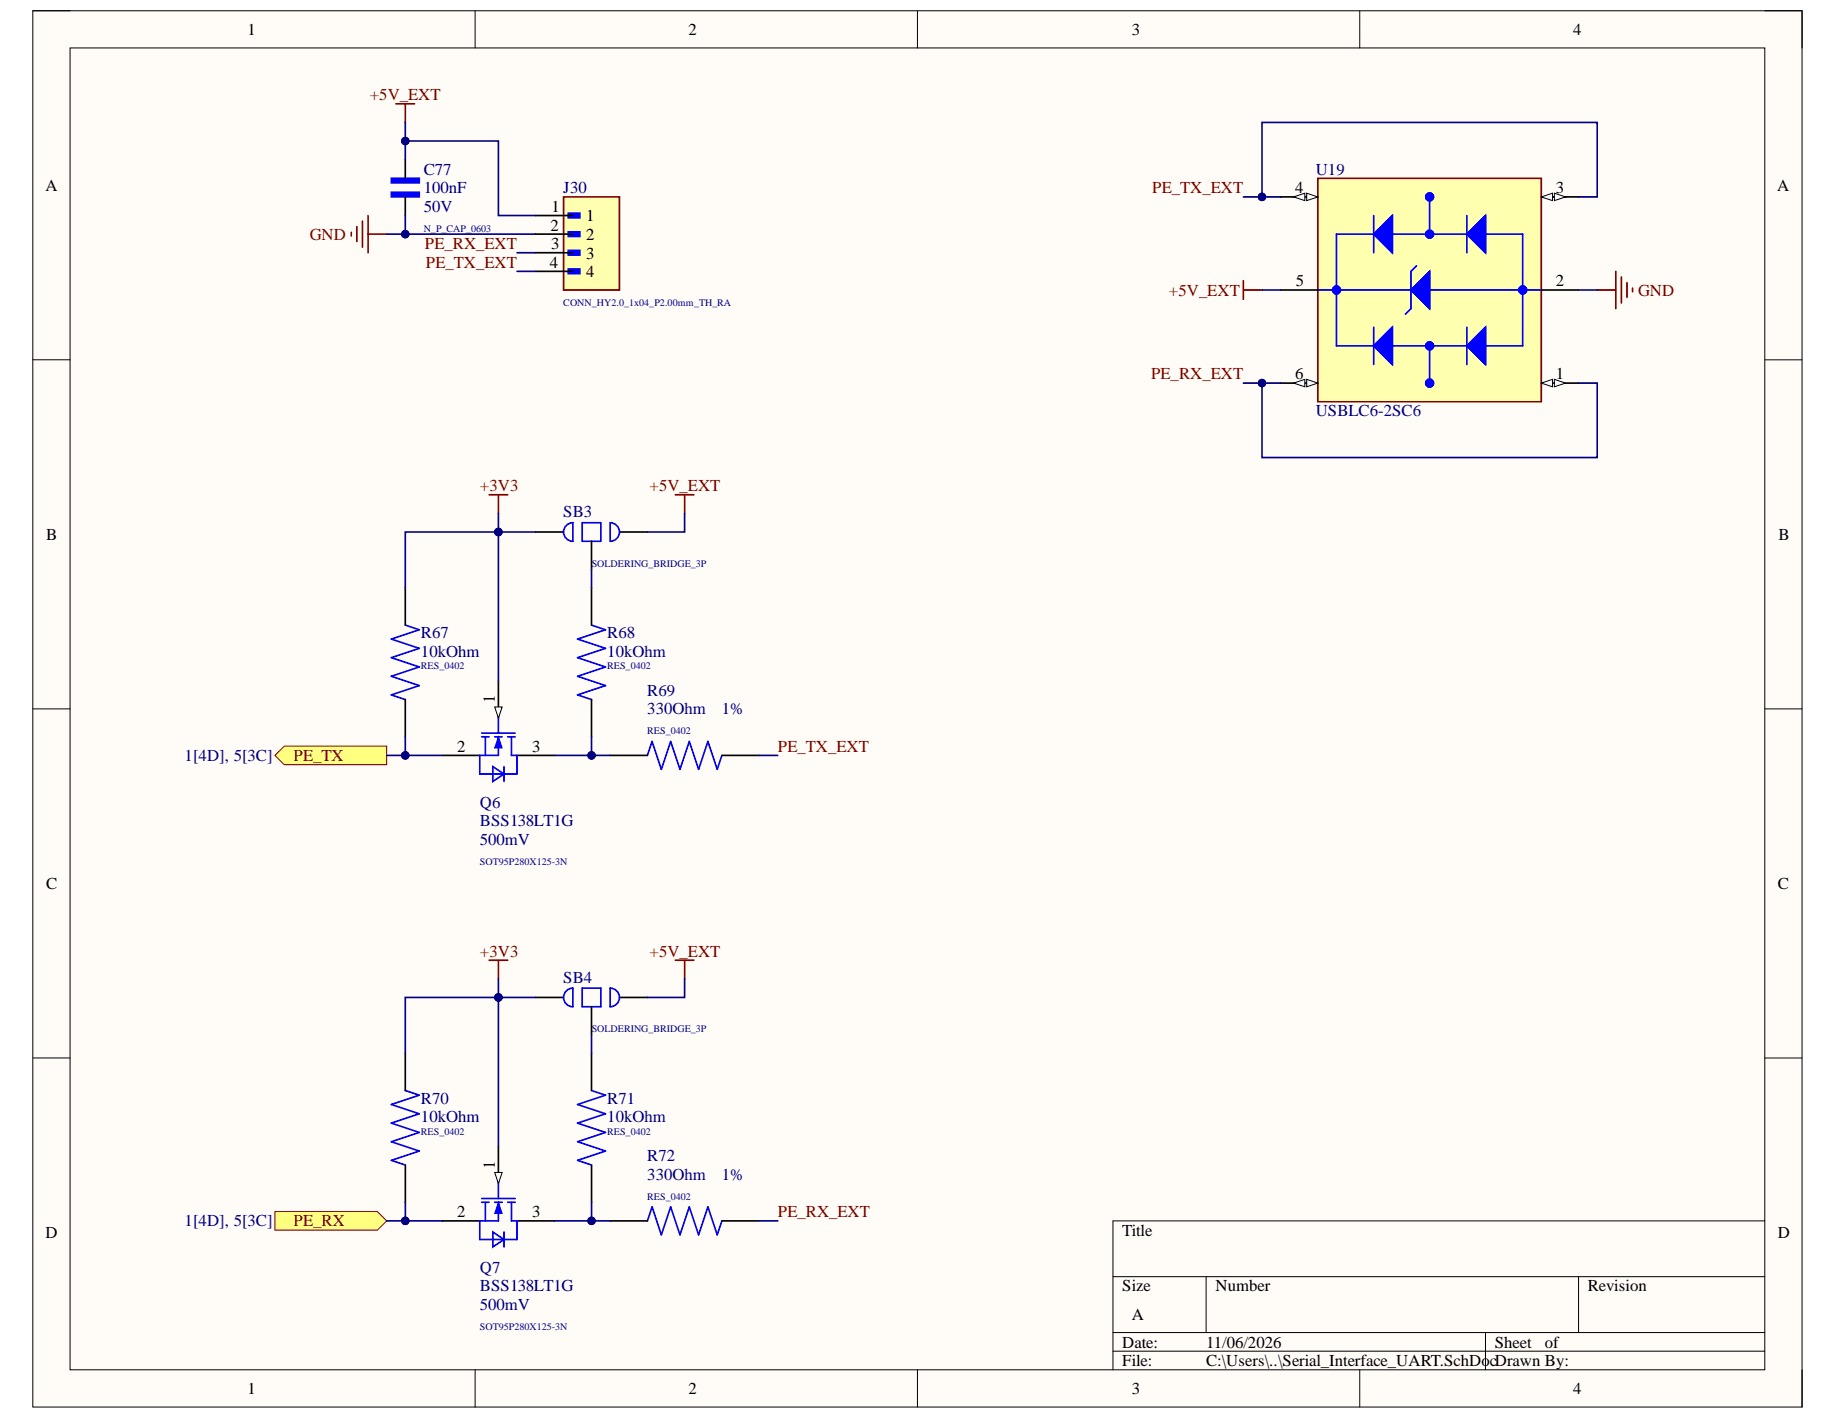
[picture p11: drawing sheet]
<svg xmlns="http://www.w3.org/2000/svg" width="279mm" height="216mm" viewBox="0 0 279 216" stroke-linecap="round" stroke-linejoin="round" font-family="sans-serif">
<path d="M5 1.6h269.1v212.3h-269.1z" fill-rule="evenodd" fill="#fffcf8"/>
<path d="M5 1.6h269.1v212.3h-269.1z" fill="none" stroke="#000" stroke-width=".15"/>
<path d="M10.7 7.3h257.7v201h-257.7z" fill-rule="evenodd" fill="#fffcf8"/>
<g fill="none" stroke="#000" stroke-width=".15">
<path d="M5 1.6h5.7M10.7 7.3h257.7v201h-257.7zM72.3 1.6v5.7M139.5 1.6v5.7M206.8 1.6v5.7M268.4 1.6h5.7v5.7M5 54.7h5.7M268.4 54.7h5.7M5 107.8h5.7M268.4 107.8h5.7M5 160.9h5.7M268.4 160.9h5.7"/>
<path d="M169.3 194.1h99.1M183.4 194.1v8.5M240.1 194.1v8.5M268.4 185.6h-99.1v22.7M72.3 208.3v5.6M139.5 208.3v5.6M169.3 202.6h99.1M169.3 205.4h99.1M206.8 208.3v5.6M225.9 202.6v5.7M274.1 208.3v5.6"/>
</g>
<path d="M60.2 15.8h2.9M61.6 15.8v2.8M53.4 35.3v.6M54.3 34.5v2.2M55.1 33.6v4M56 32.8v5.6M56 35.6h2.8" fill="none" stroke="#800000" stroke-width=".25"/>
<path d="M85.7 29.9h8.5v14.2h-8.5z" fill-rule="evenodd" fill="#ffffb0"/>
<path d="M85.7 29.9h8.5v14.2h-8.5z" fill="none" stroke="#800000" stroke-width=".25"/>
<path d="M86.4 32.4h1.8v.7h-1.8z" fill-rule="evenodd" fill="#00f"/>
<path d="M86.4 32.4h1.8v.7h-1.8z" fill="none" stroke="#00f" stroke-width=".25"/>
<path d="M86.4 35.2h1.8v.7h-1.8z" fill-rule="evenodd" fill="#00f"/>
<path d="M86.4 35.2h1.8v.7h-1.8z" fill="none" stroke="#00f" stroke-width=".25"/>
<path d="M86.4 38.1h1.8v.7h-1.8z" fill-rule="evenodd" fill="#00f"/>
<path d="M86.4 38.1h1.8v.7h-1.8z" fill="none" stroke="#00f" stroke-width=".25"/>
<path d="M86.4 40.9h1.8v.7h-1.8z" fill-rule="evenodd" fill="#00f"/>
<path d="M86.4 40.9h1.8v.7h-1.8z" fill="none" stroke="#00f" stroke-width=".25"/>
<path d="M81.5 32.8h5.6M81.5 35.6h5.6M81.5 38.4h5.6M81.5 41.3h5.6" fill="none" stroke="#000" stroke-width=".25"/>
<path d="M59.5 29.2h4.3v.7h-4.3z" fill-rule="evenodd" fill="#00f"/>
<path d="M59.5 29.2h4.3v.7h-4.3z" fill="none" stroke="#00f" stroke-width=".25"/>
<path d="M59.5 27.1h4.3v.7h-4.3z" fill-rule="evenodd" fill="#00f"/>
<path d="M59.5 27.1h4.3v.7h-4.3z" fill="none" stroke="#00f" stroke-width=".25"/>
<path d="M61.6 24.3v2.8M61.6 29.9v2.9" fill="none" stroke="#000" stroke-width=".25"/>
<path d="M41.8 114.9l1.4-1.5h15.6v2.9h-15.6z" fill-rule="evenodd" fill="#ffff80"/>
<path d="M41.8 114.9l1.4-1.5h15.6v2.9h-15.6z" fill="none" stroke="#800000" stroke-width=".15"/>
<path d="M74.4 75.2h2.8M75.8 75.2v2.9M102.7 75.2h2.8M104.1 75.2v2.9" fill="none" stroke="#800000" stroke-width=".25"/>
<path d="M61.6 95l2.2 .8-4.3 1.4 4.3 1.4-4.3 1.4 4.3 1.4-4.3 1.4 4.3 1.4-4.3 1.5 2.1 .7M90 95l2.1 .8-4.3 1.4 4.3 1.4-4.3 1.4 4.3 1.4-4.3 1.4 4.3 1.4-4.3 1.5 2.2 .7M98.5 114.9l.7-2.2 1.4 4.3 1.4-4.3 1.4 4.3 1.4-4.3 1.5 4.3 1.4-4.3 1.4 4.3 .7-2.1" fill="none" stroke="#00f" stroke-width=".25"/>
<path d="M61.6 89.4v5.6M90 89.4v5.6M61.6 106.4v5.6M67.3 114.9h5.7M75.8 103.5v5.7M78.6 114.9h5.7M90 106.4v5.6M92.8 114.9h5.7M109.8 114.9h5.7" fill="none" stroke="#000" stroke-width=".25"/>
<path d="M75.2 107.5h1.2l-.6 1.7z" fill="#f8fcff"/>
<path d="M75.2 107.5h1.2l-.6 1.7z" fill="none" stroke="#000" stroke-width=".15"/>
<path d="M73.3 111.5h5.1M73.3 112h1.1M73.8 112v2.9M75.2 112h1.2M75.8 109.2v2.3M75.8 112v2.9h-2.8M77.2 112h1.2M77.8 112v2.9h.8" fill="none" stroke="#00f" stroke-width=".25"/>
<path d="M75.8 112l.6 1.7h-1.2z" fill="#00f"/>
<path d="M75.8 112l.6 1.7h-1.2z" fill="none" stroke="#00f" stroke-width=".15"/>
<path d="M73 114.9v2.8h5.6v-2.8M75 116.6l1.7 1.1-1.7 1.1zM76.7 116.6v2.2" fill="none" stroke="#00f" stroke-width=".25"/>
<path d="M41.8 184.2h15.6l1.4 1.4-1.4 1.4h-15.6z" fill-rule="evenodd" fill="#ffff80"/>
<path d="M41.8 184.2h15.6l1.4 1.4-1.4 1.4h-15.6z" fill="none" stroke="#800000" stroke-width=".15"/>
<path d="M74.4 146h2.8M75.8 146v2.8M102.7 146h2.8M104.1 146v2.8" fill="none" stroke="#800000" stroke-width=".25"/>
<path d="M61.6 165.8l2.2 .7-4.3 1.4 4.3 1.4-4.3 1.5 4.3 1.4-4.3 1.4 4.3 1.4-4.3 1.4 2.1 .7M90 165.8l2.1 .7-4.3 1.4 4.3 1.4-4.3 1.5 4.3 1.4-4.3 1.4 4.3 1.4-4.3 1.4 2.2 .7M98.5 185.6l.7-2.1 1.4 4.3 1.4-4.3 1.4 4.3 1.4-4.3 1.5 4.3 1.4-4.3 1.4 4.3 .7-2.2" fill="none" stroke="#00f" stroke-width=".25"/>
<path d="M61.6 160.1v5.7M61.6 177.1v5.7M75.8 174.3v5.7M90 160.1v5.7M90 177.1v5.7M67.3 185.6h5.7M78.6 185.6h5.7M92.8 185.6h5.7M109.8 185.6h5.7" fill="none" stroke="#000" stroke-width=".25"/>
<path d="M75.2 178.3h1.2l-.6 1.7z" fill="#f8fcff"/>
<path d="M75.2 178.3h1.2l-.6 1.7z" fill="none" stroke="#000" stroke-width=".15"/>
<path d="M75.8 180v2.2M73.3 182.2h5.1M73.3 182.8h1.1M73.8 182.8v2.8M75.2 182.8h1.2M75.8 182.8v2.8h-2.8M77.2 182.8h1.2M77.8 182.8v2.8h.8" fill="none" stroke="#00f" stroke-width=".25"/>
<path d="M75.8 182.8l.6 1.7h-1.2z" fill="#00f"/>
<path d="M75.8 182.8l.6 1.7h-1.2z" fill="none" stroke="#00f" stroke-width=".15"/>
<path d="M73 185.6v2.9h5.6v-2.9M75 187.3l1.7 1.2-1.7 1.1zM76.7 187.3v2.3" fill="none" stroke="#00f" stroke-width=".25"/>
<path d="M200.4 27.1h34v34h-34z" fill-rule="evenodd" fill="#ffffb0"/>
<path d="M200.4 27.1h34v34h-34z" fill="none" stroke="#800000" stroke-width=".25"/>
<g fill="none" stroke="#00f" stroke-width=".25">
<path d="M208.9 35.6h-5.6v17h5.6M208.9 35.6l2.9-2.8v5.6zM208.9 32.8v5.6M211.8 35.6h11.3M217.4 29.9v5.7M223.1 35.6l2.8-2.8v5.6zM223.1 32.8v5.6M225.9 35.6h5.7v17h-5.7M200.4 44.1h14.2M208.9 52.6l2.9-2.8v5.6zM208.9 49.8v5.6M211.8 52.6h11.3"/>
<path d="M214.6 44.1l2.8-2.8v5.6zM215.4 40.4l-.8 .9v5.6l-.8 .9M217.4 44.1h17M217.4 52.6v5.6M223.1 52.6l2.8-2.8v5.6zM223.1 49.8v5.6"/>
</g>
<path d="M223.1 52.6l2.8-2.8v5.6z" fill="#00f"/>
<path d="M223.1 52.6l2.8-2.8v5.6z" fill="none" stroke="#00f" stroke-width=".25"/>
<path d="M208.9 52.6l2.9-2.8v5.6z" fill="#00f"/>
<path d="M208.9 52.6l2.9-2.8v5.6z" fill="none" stroke="#00f" stroke-width=".25"/>
<path d="M223.1 35.6l2.8-2.8v5.6z" fill="#00f"/>
<path d="M223.1 35.6l2.8-2.8v5.6z" fill="none" stroke="#00f" stroke-width=".25"/>
<path d="M208.9 35.6l2.9-2.8v5.6z" fill="#00f"/>
<path d="M208.9 35.6l2.9-2.8v5.6z" fill="none" stroke="#00f" stroke-width=".25"/>
<path d="M214.6 44.1l2.8-2.8v5.6z" fill="#00f"/>
<path d="M214.6 44.1l2.8-2.8v5.6z" fill="none" stroke="#00f" stroke-width=".25"/>
<g fill="none" stroke="#00f" stroke-width=".84">
<circle cx="217.4" cy="29.9" r=".28"/>
<circle cx="217.4" cy="35.6" r=".28"/>
<circle cx="203.3" cy="44.1" r=".29"/>
<circle cx="217.4" cy="52.6" r=".29"/>
<circle cx="217.4" cy="58.2" r=".29"/>
<circle cx="231.6" cy="44.1" r=".28"/>
</g>
<path d="M234.4 58.2h5.7" fill="none" stroke="#000" stroke-width=".25"/>
<path d="M234.4 58.2l1.7-.5v1.1z" fill="#f8fcff"/>
<path d="M234.4 58.2l1.7-.5v1.1z" fill="none" stroke="#000" stroke-width=".15"/>
<path d="M236.4 57.7l1.7 .5-1.7 .6z" fill="#f8fcff"/>
<path d="M236.4 57.7l1.7 .5-1.7 .6z" fill="none" stroke="#000" stroke-width=".15"/>
<path d="M234.4 29.9h5.7M234.4 44.1h5.7" fill="none" stroke="#000" stroke-width=".25"/>
<path d="M234.4 29.9l1.7-.5v1.1z" fill="#f8fcff"/>
<path d="M234.4 29.9l1.7-.5v1.1z" fill="none" stroke="#000" stroke-width=".15"/>
<path d="M236.4 29.4l1.7 .5-1.7 .6z" fill="#f8fcff"/>
<path d="M236.4 29.4l1.7 .5-1.7 .6z" fill="none" stroke="#000" stroke-width=".15"/>
<path d="M194.8 58.2h5.6" fill="none" stroke="#000" stroke-width=".25"/>
<path d="M198.7 57.7l1.7 .5-1.7 .6z" fill="#f8fcff"/>
<path d="M198.7 57.7l1.7 .5-1.7 .6z" fill="none" stroke="#000" stroke-width=".15"/>
<path d="M196.8 58.2l1.7-.5v1.1z" fill="#f8fcff"/>
<path d="M196.8 58.2l1.7-.5v1.1z" fill="none" stroke="#000" stroke-width=".15"/>
<path d="M194.8 29.9h5.6M194.8 44.1h5.6" fill="none" stroke="#000" stroke-width=".25"/>
<path d="M198.7 29.4l1.7 .5-1.7 .6z" fill="#f8fcff"/>
<path d="M198.7 29.4l1.7 .5-1.7 .6z" fill="none" stroke="#000" stroke-width=".15"/>
<path d="M196.8 29.9l1.7-.5v1.1z" fill="#f8fcff"/>
<path d="M196.8 29.9l1.7-.5v1.1z" fill="none" stroke="#000" stroke-width=".15"/>
<path d="M189.1 44.1h2.8M189.1 42.7v2.8M242.9 44.1h2.9M245.8 41.3v5.6M246.6 42.1v4M247.5 43v2.2M248.3 43.8v.6" fill="none" stroke="#800000" stroke-width=".25"/>
<path d="M81.5 80.9h4.2M90 82.3v4.2M94.2 80.9h4.3M81.5 151.7h4.2M90 153.1v4.2M94.2 151.7h4.3" fill="none" stroke="#000" stroke-width=".25"/>
<path d="M88.6 79.5h2.8v2.8h-2.8zM92.8 79.5a1.41 1.41 0 0 1 1.4 1.4 1.41 1.41 0 0 1-1.4 1.4zM86 80.1l.7-.6h.4v2.8a1.41 1.41 0 0 1-1.2-.8 1.41 1.41 0 0 1 .1-1.4zM86 150.8l.7-.5 .4-.1v2.9a1.42 1.42 0 0 1-1.2-.8 1.42 1.42 0 0 1 .1-1.5zM88.6 150.2h2.8v2.9h-2.8zM92.8 150.2a1.42 1.42 0 0 1 1.4 1.5 1.42 1.42 0 0 1-1.4 1.4z" fill="none" stroke="#00f" stroke-width=".25"/>
<path d="M58.8 35.6h22.7" fill="none" stroke="#000080" stroke-width=".25"/>
<circle cx="61.6" cy="35.6" r=".57" fill="#000080"/>
<circle cx="61.6" cy="35.6" r=".57" fill="none" stroke="#000080" stroke-width=".15"/>
<path d="M61.6 32.8v2.8M78.6 38.4h2.9M78.6 41.3h2.9" fill="none" stroke="#000080" stroke-width=".25"/>
<circle cx="61.6" cy="35.6" r=".57" fill="#000080"/>
<circle cx="61.6" cy="35.6" r=".57" fill="none" stroke="#000080" stroke-width=".15"/>
<path d="M61.6 18.6v5.7" fill="none" stroke="#000080" stroke-width=".25"/>
<circle cx="61.6" cy="21.4" r=".57" fill="#000080"/>
<circle cx="61.6" cy="21.4" r=".57" fill="none" stroke="#000080" stroke-width=".15"/>
<path d="M61.6 21.4h14.2v11.4h5.7" fill="none" stroke="#000080" stroke-width=".25"/>
<circle cx="61.6" cy="21.4" r=".57" fill="#000080"/>
<circle cx="61.6" cy="21.4" r=".57" fill="none" stroke="#000080" stroke-width=".15"/>
<path d="M75.8 78.1v25.4" fill="none" stroke="#000080" stroke-width=".25"/>
<circle cx="75.8" cy="80.9" r=".57" fill="#000080"/>
<circle cx="75.8" cy="80.9" r=".57" fill="none" stroke="#000080" stroke-width=".15"/>
<path d="M61.6 112v2.9h5.7" fill="none" stroke="#000080" stroke-width=".25"/>
<circle cx="61.6" cy="114.9" r=".57" fill="#000080"/>
<circle cx="61.6" cy="114.9" r=".57" fill="none" stroke="#000080" stroke-width=".15"/>
<path d="M84.3 114.9h8.5" fill="none" stroke="#000080" stroke-width=".25"/>
<circle cx="90" cy="114.9" r=".57" fill="#000080"/>
<circle cx="90" cy="114.9" r=".57" fill="none" stroke="#000080" stroke-width=".15"/>
<path d="M75.8 80.9h-14.2v8.5" fill="none" stroke="#000080" stroke-width=".25"/>
<circle cx="75.8" cy="80.9" r=".57" fill="#000080"/>
<circle cx="75.8" cy="80.9" r=".57" fill="none" stroke="#000080" stroke-width=".15"/>
<path d="M90 86.5v2.9M58.8 114.9h2.8" fill="none" stroke="#000080" stroke-width=".25"/>
<circle cx="61.6" cy="114.9" r=".57" fill="#000080"/>
<circle cx="61.6" cy="114.9" r=".57" fill="none" stroke="#000080" stroke-width=".15"/>
<path d="M115.5 114.9h2.8M75.8 148.8v25.5" fill="none" stroke="#000080" stroke-width=".25"/>
<circle cx="75.8" cy="151.7" r=".57" fill="#000080"/>
<circle cx="75.8" cy="151.7" r=".57" fill="none" stroke="#000080" stroke-width=".15"/>
<path d="M61.6 182.8v2.8h5.7" fill="none" stroke="#000080" stroke-width=".25"/>
<circle cx="61.6" cy="185.6" r=".57" fill="#000080"/>
<circle cx="61.6" cy="185.6" r=".57" fill="none" stroke="#000080" stroke-width=".15"/>
<path d="M84.3 185.6h8.5" fill="none" stroke="#000080" stroke-width=".25"/>
<circle cx="90" cy="185.6" r=".57" fill="#000080"/>
<circle cx="90" cy="185.6" r=".57" fill="none" stroke="#000080" stroke-width=".15"/>
<path d="M75.8 151.7h-14.2v8.4" fill="none" stroke="#000080" stroke-width=".25"/>
<circle cx="75.8" cy="151.7" r=".57" fill="#000080"/>
<circle cx="75.8" cy="151.7" r=".57" fill="none" stroke="#000080" stroke-width=".15"/>
<path d="M90 182.8v2.8" fill="none" stroke="#000080" stroke-width=".25"/>
<circle cx="90" cy="185.6" r=".57" fill="#000080"/>
<circle cx="90" cy="185.6" r=".57" fill="none" stroke="#000080" stroke-width=".15"/>
<path d="M90 157.3v2.8M58.8 185.6h2.8" fill="none" stroke="#000080" stroke-width=".25"/>
<circle cx="61.6" cy="185.6" r=".57" fill="#000080"/>
<circle cx="61.6" cy="185.6" r=".57" fill="none" stroke="#000080" stroke-width=".15"/>
<path d="M189.1 29.9h5.7M115.5 185.6h2.8" fill="none" stroke="#000080" stroke-width=".25"/>
<circle cx="191.9" cy="29.9" r=".57" fill="#000080"/>
<circle cx="191.9" cy="29.9" r=".57" fill="none" stroke="#000080" stroke-width=".15"/>
<path d="M189.1 58.2h5.7" fill="none" stroke="#000080" stroke-width=".25"/>
<circle cx="191.9" cy="58.2" r=".57" fill="#000080"/>
<circle cx="191.9" cy="58.2" r=".57" fill="none" stroke="#000080" stroke-width=".15"/>
<path d="M191.9 29.9v-11.3h51v11.3h-2.8M240.1 44.1h2.8" fill="none" stroke="#000080" stroke-width=".25"/>
<circle cx="191.9" cy="29.9" r=".57" fill="#000080"/>
<circle cx="191.9" cy="29.9" r=".57" fill="none" stroke="#000080" stroke-width=".15"/>
<path d="M191.9 58.2v11.4h51v-11.4h-2.8" fill="none" stroke="#000080" stroke-width=".25"/>
<circle cx="191.9" cy="58.2" r=".57" fill="#000080"/>
<circle cx="191.9" cy="58.2" r=".57" fill="none" stroke="#000080" stroke-width=".15"/>
<path d="M191.9 44.1h2.9M75.8 80.9h5.7" fill="none" stroke="#000080" stroke-width=".25"/>
<circle cx="75.8" cy="80.9" r=".57" fill="#000080"/>
<circle cx="75.8" cy="80.9" r=".57" fill="none" stroke="#000080" stroke-width=".15"/>
<path d="M90 112v2.9" fill="none" stroke="#000080" stroke-width=".25"/>
<circle cx="90" cy="114.9" r=".57" fill="#000080"/>
<circle cx="90" cy="114.9" r=".57" fill="none" stroke="#000080" stroke-width=".15"/>
<path d="M104.1 78.1v2.8h-5.6M75.8 151.7h5.7" fill="none" stroke="#000080" stroke-width=".25"/>
<circle cx="75.8" cy="151.7" r=".57" fill="#000080"/>
<circle cx="75.8" cy="151.7" r=".57" fill="none" stroke="#000080" stroke-width=".15"/>
<path d="M104.1 148.8v2.9h-5.6" fill="none" stroke="#000080" stroke-width=".25"/>
<g font-size="2.5">
<text x="37.6" y="5.3">1</text>
<text x="104.7" y="5.3">2</text>
<text x="172.1" y="5.3">3</text>
<text x="239.3" y="5.3">4</text>
<text x="6.9" y="29">A</text>
<text x="197" y="29.4">4</text>
<text x="236.7" y="29.4">3</text>
<text x="270.3" y="29">A</text>
<text x="83.7" y="35.1">2</text>
<text x="83.9" y="32.2">1</text>
<text x="89.1" y="33.6">1</text>
<text x="83.7" y="40.7">4</text>
<text x="83.8" y="37.9">3</text>
<text x="89.1" y="36.4">2</text>
<text x="89.1" y="39.3">3</text>
<text x="89.1" y="42.1">4</text>
<text x="197.1" y="43.5">5</text>
<text x="236.7" y="43.5">2</text>
<text x="197" y="57.6">6</text>
<text x="236.7" y="57.6">1</text>
<text x="7" y="82.1">B</text>
<text x="270.5" y="82.1">B</text>
<text x="75.3" y="106.9" transform="rotate(-90 75.3 106.9)">1</text>
<text x="69.5" y="114.3">2</text>
<text x="80.9" y="114.3">3</text>
<text x="7" y="135.2">C</text>
<text x="270.4" y="135.2">C</text>
<text x="75.3" y="177.7" transform="rotate(-90 75.3 177.7)">1</text>
<text x="69.5" y="185">2</text>
<text x="80.9" y="185">3</text>
<text x="6.9" y="188.2">D</text>
<text x="170.7" y="187.9">Title</text>
<text x="270.4" y="188.2">D</text>
<text x="170.7" y="196.4">Size</text>
<text x="184.9" y="196.4">Number</text>
<text x="241.5" y="196.4">Revision</text>
<text x="172.1" y="200.7">A</text>
<text x="170.7" y="204.9">Date:</text>
<text x="170.7" y="207.7">File:</text>
<text x="183.5" y="204.9">11/06/2026</text>
<text x="183.5" y="207.7">C:\Users\..\Serial_Interface_UART.SchDocDrawn By:</text>
<text x="227.4" y="204.9">Sheet</text>
<text x="235" y="204.9">of</text>
<text x="37.6" y="212">1</text>
<text x="104.7" y="212">2</text>
<text x="172.1" y="212">3</text>
<text x="239.3" y="212">4</text>
</g>
<g font-size="2.5" fill="#800000">
<text x="56.2" y="15.2">+5V_EXT</text>
<text x="175.3" y="29.4">PE_TX_EXT</text>
<text x="47.1" y="36.4">GND</text>
<text x="64.6" y="37.9">PE_RX_EXT</text>
<text x="64.8" y="40.7">PE_TX_EXT</text>
<text x="177.8" y="45">+5V_EXT</text>
<text x="249.2" y="45">GND</text>
<text x="175.1" y="57.6">PE_RX_EXT</text>
<text x="73" y="74.6">+3V3</text>
<text x="98.8" y="74.6">+5V_EXT</text>
<text x="44.7" y="115.7">PE_TX</text>
<text x="118.3" y="114.3">PE_TX_EXT</text>
<text x="73" y="145.5">+3V3</text>
<text x="98.8" y="145.5">+5V_EXT</text>
<text x="118.3" y="185">PE_RX_EXT</text>
<text x="44.7" y="186.5">PE_RX</text>
</g>
<g font-size="2.5" fill="#000080">
<text x="64.5" y="29.4">100nF</text>
<text x="64.5" y="26.5">C77</text>
<text x="85.7" y="29.4">J30</text>
<text x="200.1" y="26.5">U19</text>
<text x="64.5" y="32.2">50V</text>
<text x="200.1" y="63.3">USBLC6-2SC6</text>
<text x="85.7" y="78.6">SB3</text>
<text x="64" y="99.8">10kOhm</text>
<text x="64" y="97">R67</text>
<text x="92.4" y="99.8">10kOhm</text>
<text x="92.4" y="97">R68</text>
<text x="98.5" y="105.8">R69</text>
<text x="98.5" y="108.6">330Ohm</text>
<text x="109.8" y="108.6">1%</text>
<text x="28.1" y="115.7">1[4D], 5[3C]</text>
<text x="73" y="125.6">BSS138LT1G</text>
<text x="73" y="122.8">Q6</text>
<text x="73" y="128.5">500mV</text>
<text x="85.7" y="149.4">SB4</text>
<text x="64" y="167.8">R70</text>
<text x="92.4" y="167.8">R71</text>
<text x="64" y="170.7">10kOhm</text>
<text x="92.4" y="170.7">10kOhm</text>
<text x="98.5" y="179.4">330Ohm</text>
<text x="98.5" y="176.6">R72</text>
<text x="109.8" y="179.4">1%</text>
<text x="28.1" y="186.5">1[4D], 5[3C]</text>
<text x="73" y="196.4">BSS138LT1G</text>
<text x="73" y="193.6">Q7</text>
<text x="73" y="199.2">500mV</text>
</g>
<g font-size="1.5" fill="#000080">
<text x="64.5" y="35.2">N_P_CAP_0603</text>
<text x="85.7" y="46.6">CONN_HY2.0_1x04_P2.00mm_TH_RA</text>
<text x="90" y="86.2">SOLDERING_BRIDGE_3P</text>
<text x="64" y="101.8">RES_0402</text>
<text x="92.4" y="101.8">RES_0402</text>
<text x="98.5" y="111.7">RES_0402</text>
<text x="73" y="131.5">SOT95P280X125-3N</text>
<text x="90" y="157">SOLDERING_BRIDGE_3P</text>
<text x="64" y="172.5">RES_0402</text>
<text x="92.4" y="172.5">RES_0402</text>
<text x="98.5" y="182.5">RES_0402</text>
<text x="73" y="202.3">SOT95P280X125-3N</text>
</g>
</svg>
